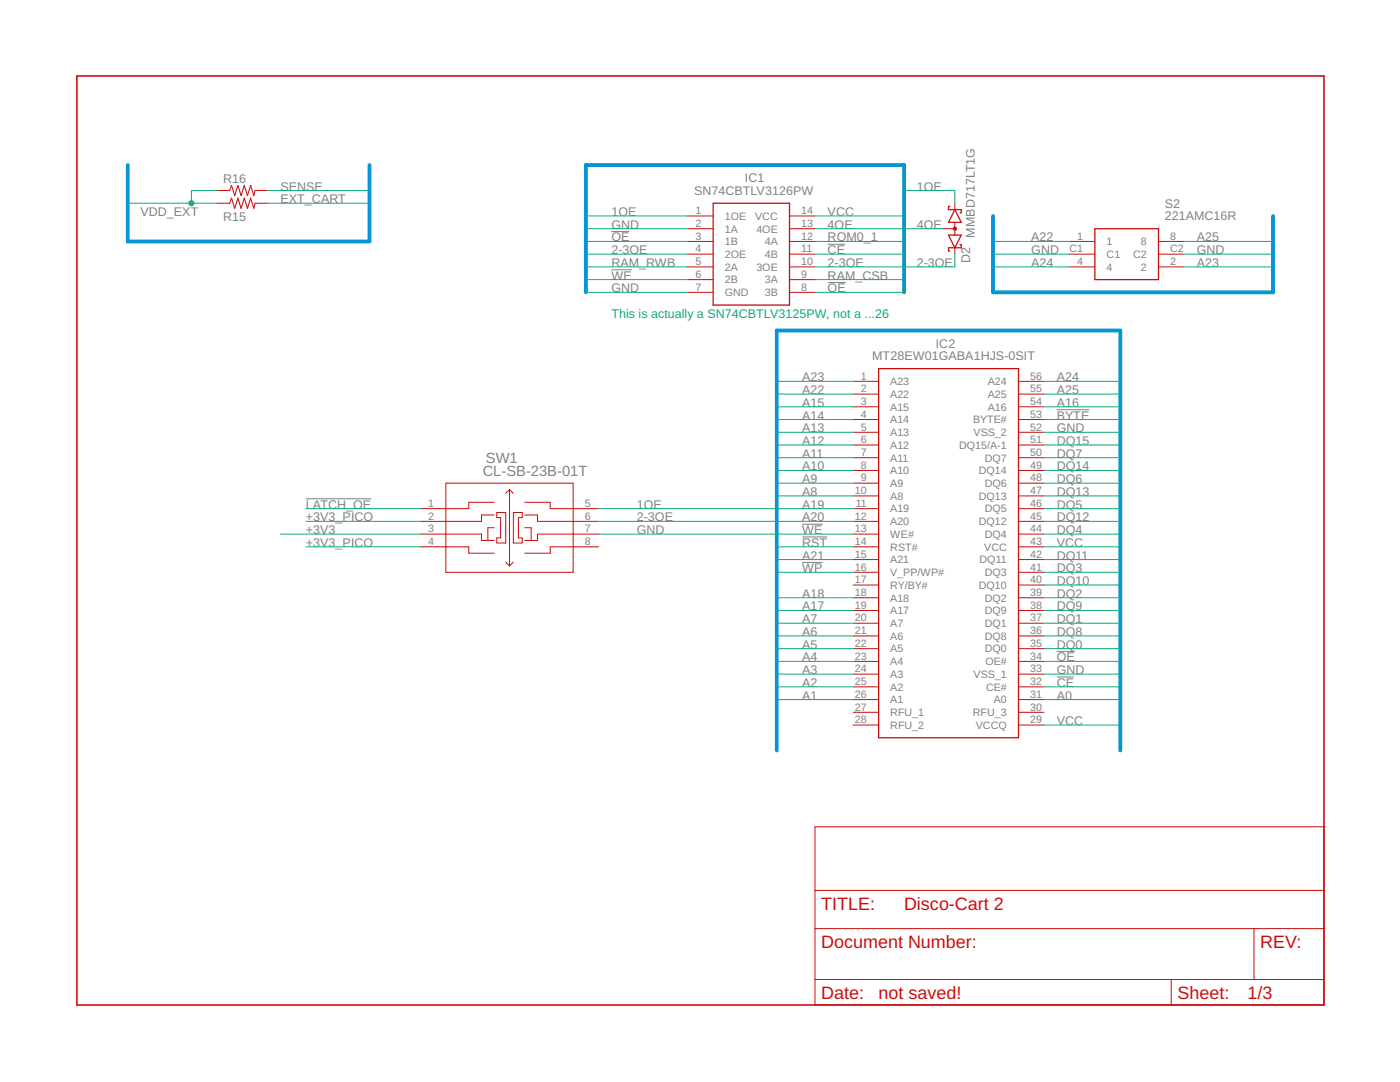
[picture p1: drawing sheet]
<svg xmlns="http://www.w3.org/2000/svg" width="279mm" height="216mm" viewBox="0 0 279 216" stroke-linecap="round" stroke-linejoin="round" font-family="sans-serif">
<path d="M122 53.8h4.1M122 46.2h3.6M165.2 56.4h3.6M165.2 48.7h3.5M61.1 99.5h13M210.9 81.7h6.5M160.1 104.6h4.1M160.1 107.1h5M160.1 112.2h4.1M210.9 130h3.6M210.9 135.1h3.5" fill="none" stroke="#808080" stroke-width=".2"/>
<path d="M142.3 40.6h15.3v20.3h-15.3zM189.3 46.9h2.5l-1.2 2.5zM189.5 41.2h-.2v.6h2.5v.7h-.2M190.6 41.8l1.2 2.6h-2.5zM191.6 48.8h.2v.6h-2.5v.7h.2M218.5 45.6h12.7v10.2h-12.7zM175.3 73.6h28v73.6h-28z" fill="none" stroke="#c90d0c" stroke-width=".25"/>
<g fill="none" stroke="#c90d0c" stroke-width=".2">
<path d="M43.3 38h2.5M50.9 38h2.5M43.3 40.6h2.5M50.9 40.6h2.5M137.2 43.1h5.1M137.2 45.6h5.1M137.2 48.2h5.1M137.2 50.7h5.1M137.2 53.3h5.1M137.2 55.8h5.1M137.2 58.3h5.1M157.6 43.1h5"/>
<path d="M157.6 45.6h5M157.6 48.2h5M157.6 50.7h5M157.6 53.3h5M157.6 55.8h5M157.6 58.3h5M188 45.6h2.6M190.6 40.6v1.2M190.6 44.4v2.5M190.6 49.4v1.3M213.4 48.2h5.1M213.4 50.7h5.1"/>
<path d="M213.4 53.3h5.1M231.2 48.2h5.1M231.2 50.7h5.1M231.2 53.3h5.1M170.3 76.1h5M170.3 78.6h5M203.3 76.1h5M203.3 78.6h5M89 96.4h25.4v17.8h-25.4zM101.7 97.7v15.2M101.7 97.7l-.8 .7M101.7 97.7l.7 .7"/>
<path d="M170.3 81.2h5M170.3 83.7h5M170.3 86.3h5M170.3 88.8h5M170.3 91.3h5M170.3 93.9h5M170.3 96.4h5M170.3 99h5M203.3 81.2h5M203.3 83.7h5M203.3 86.3h5M203.3 88.8h5"/>
<path d="M203.3 91.3h5M203.3 93.9h5M203.3 96.4h5M203.3 99h5M83.9 106.6h12.2v1.2h2.5M83.9 109.1h9.7v1.3h5M98.6 100.2h-5v1.3h-9.7M98.6 102.8h-2.5v1.2h-12.2M98.6 105.3h-1.2v2.5M99.1 102.3h1.8v6.1h-1.8v-1.1h.8v-4h-.8zM100.9 112.2l.8 .7M102.4 102.3h1.8v1h-.7v4h.7v1.1h-1.8z"/>
<path d="M102.4 112.2l-.7 .7M104.7 100.2h5.1v1.3h9.7M104.7 102.8h2.6v1.2h12.2M104.7 105.3h1.3v2.5M119.5 106.6h-12.2v1.2h-2.6M119.5 109.1h-9.7v1.3h-5.1M170.3 101.5h5M170.3 104h5M170.3 106.6h5M170.3 109.1h5M170.3 111.7h5M170.3 114.2h5"/>
<path d="M170.3 116.7h5M170.3 119.3h5M203.3 101.5h5M203.3 104h5M203.3 106.6h5M203.3 109.1h5M203.3 111.7h5M203.3 114.2h5M203.3 116.7h5M203.3 119.3h5M170.3 121.8h5M170.3 124.4h5"/>
<path d="M170.3 126.9h5M170.3 129.4h5M170.3 132h5M170.3 134.5h5M170.3 137.1h5M170.3 139.6h5M203.3 121.8h5M203.3 124.4h5M203.3 126.9h5M203.3 129.4h5M203.3 132h5M203.3 134.5h5"/>
<path d="M203.3 137.1h5M203.3 139.6h5M170.3 142.1h5M170.3 144.7h5M203.3 142.1h5M203.3 144.7h5M162.6 165h101.6v35.5h-101.6zM162.6 177.7h101.6M162.6 185.3h101.6M162.6 195.5h101.6M233.7 195.5v5M250.3 185.3v10.2"/>
</g>
<path d="M190.3 45.4l.3-.1 .2 .1v.5h-.5z" fill-rule="evenodd" fill="#c90d0c" stroke="#c90d0c" stroke-width=".2"/>
<path d="M15.3 15.2h248.9v185.3h-248.9z" fill="none" stroke="#c90d0c" stroke-width=".32"/>
<path d="M45.8 38l.4-1 .6 2 .7-2 .6 2 .6-2 .7 2 .6-2 .7 2 .2-1M45.8 40.6l.4-1.1 .6 2.1 .7-2.1 .6 2.1 .6-2.1 .7 2.1 .6-2.1 .7 2.1 .2-1" fill="none" stroke="#c90d0c" stroke-width=".21"/>
<path d="M25.5 32.9v15.3h48.2v-15.3M116.9 58.3v-25.4h63.5v25.4M198.2 43.1v15.2h55.9v-15.2M155 149.8v-83.8h68.6v83.8" fill="none" stroke="#0696d7" stroke-width=".76"/>
<g fill="none" stroke="#0dab76" stroke-width=".2">
<path d="M43.3 38h-5.1v2.6M53.4 38h20.3M180.4 38h10.2v2.6M25.5 40.6h17.8M53.4 40.6h20.3M116.9 50.7h20.3M116.9 45.6h20.3M116.9 58.3h20.3M116.9 48.2h20.3M116.9 53.3h20.3M116.9 55.8h20.3M116.9 43.1h20.3"/>
<path d="M162.6 50.7h17.8M162.6 45.6h25.4M162.6 58.3h17.8M162.6 48.2h17.8M162.6 55.8h17.8M162.6 43.1h17.8M190.6 50.7v2.6h-28M198.2 50.7h15.2M198.2 48.2h15.2M198.2 53.3h15.2M236.3 50.7h17.8M236.3 48.2h17.8"/>
<path d="M236.3 53.3h17.8M155 78.6h15.3M155 76.1h15.3M208.3 78.6h15.3M208.3 76.1h15.3M155 86.3h15.3M155 96.4h15.3M155 91.3h15.3M155 99h15.3M155 88.8h15.3M155 93.9h15.3M155 81.2h15.3"/>
<path d="M155 83.7h15.3M208.3 86.3h15.3M208.3 96.4h15.3M208.3 91.3h15.3M208.3 99h15.3M208.3 88.8h15.3M208.3 93.9h15.3M208.3 81.2h15.3M208.3 83.7h15.3M56 106.6h27.9M61.1 101.5h22.8M61.1 104h22.8"/>
<path d="M61.1 109.1h22.8M119.5 106.6h50.8M119.5 101.5h50.8M119.5 104h50.8M155 119.3h15.3M155 114.2h15.3M155 111.7h15.3M155 109.1h15.3M208.3 106.6h15.3M208.3 119.3h15.3M208.3 114.2h15.3M208.3 101.5h15.3"/>
<path d="M208.3 116.7h15.3M208.3 111.7h15.3M208.3 104h15.3M208.3 109.1h15.3M155 134.5h15.3M155 129.4h15.3M155 124.4h15.3M155 126.9h15.3M155 121.8h15.3M155 139.6h15.3M155 137.1h15.3M155 132h15.3"/>
<path d="M208.3 134.5h15.3M208.3 129.4h15.3M208.3 124.4h15.3M208.3 126.9h15.3M208.3 121.8h15.3M208.3 139.6h15.3M208.3 137.1h15.3M208.3 132h15.3M208.3 144.7h15.3"/>
</g>
<circle cx="38.2" cy="40.6" r=".51" fill="#0dab76" stroke="#0dab76" stroke-width=".2"/>
<g font-size="3.6" fill="#c90d0c">
<text x="163.9" y="181.5">TITLE:</text>
<text x="180.4" y="181.5">Disco-Cart 2</text>
<text x="163.9" y="189.1">Document Number:</text>
<text x="251.5" y="189.1">REV:</text>
<text x="163.9" y="199.3">Date:</text>
<text x="175.3" y="199.3">not saved!</text>
<text x="235" y="199.3">Sheet:</text>
<text x="249" y="199.3">1/3</text>
</g>
<g font-size="2.9" fill="#808080">
<text x="96.3" y="94.9">CL-SB-23B-01T</text>
<text x="97" y="92.4">SW1</text>
</g>
<g font-size="2.5" fill="#808080">
<text x="44.6" y="36.5">R16</text>
<text x="56" y="40.6">EXT_CART</text>
<text x="56" y="38">SENSE</text>
<text x="138.5" y="38.9">SN74CBTLV3126PW</text>
<text x="148.7" y="36.4">IC1</text>
<text x="183" y="38">1OE</text>
<text x="232.5" y="41.4">S2</text>
<text x="28" y="43.1">VDD_EXT</text>
<text x="44.6" y="44.1">R15</text>
<text x="122" y="45.6">GND</text>
<text x="122" y="43.1">1OE</text>
<text x="165.2" y="43.1">VCC</text>
<text x="165.2" y="45.6">4OE</text>
<text x="183" y="45.6">4OE</text>
<text x="194.5" y="47.4" transform="rotate(-90 194.5 47.4)">MMBD717LT1G</text>
<text x="232.5" y="44">221AMC16R</text>
<text x="122" y="53.2">RAM_RWB</text>
<text x="122" y="48.2">OE</text>
<text x="122" y="50.7">2-3OE</text>
<text x="165.2" y="48.2">ROM0_1</text>
<text x="165.2" y="50.7">CE</text>
<text x="165.2" y="53.2">2-3OE</text>
<text x="183" y="53.2">2-3OE</text>
<text x="193.6" y="52.5" transform="rotate(-90 193.6 52.5)">D2</text>
<text x="205.8" y="50.7">GND</text>
<text x="205.8" y="48.2">A22</text>
<text x="205.8" y="53.2">A24</text>
<text x="238.8" y="50.7">GND</text>
<text x="238.8" y="53.2">A23</text>
<text x="238.8" y="48.2">A25</text>
<text x="122" y="58.3">GND</text>
<text x="122" y="55.8">WE</text>
<text x="165.2" y="55.8">RAM_CSB</text>
<text x="165.2" y="58.3">OE</text>
<text x="174.1" y="71.9">MT28EW01GABA1HJS-0SIT</text>
<text x="186.8" y="69.4">IC2</text>
<text x="160.1" y="76.1">A23</text>
<text x="210.9" y="76.1">A24</text>
<text x="160.1" y="81.2">A15</text>
<text x="160.1" y="83.7">A14</text>
<text x="160.1" y="78.6">A22</text>
<text x="210.9" y="81.2">A16</text>
<text x="210.9" y="78.6">A25</text>
<text x="210.9" y="83.7">BYTE</text>
<text x="160.1" y="86.3">A13</text>
<text x="160.1" y="88.8">A12</text>
<text x="210.9" y="86.3">GND</text>
<text x="210.9" y="88.8">DQ15</text>
<text x="160.1" y="91.3">A11</text>
<text x="160.1" y="93.9">A10</text>
<text x="210.9" y="91.3">DQ7</text>
<text x="210.9" y="93.9">DQ14</text>
<text x="61.1" y="101.5">LATCH_OE</text>
<text x="127.1" y="101.5">1OE</text>
<text x="160.1" y="101.5">A19</text>
<text x="160.1" y="96.4">A9</text>
<text x="160.1" y="99">A8</text>
<text x="210.9" y="101.5">DQ5</text>
<text x="210.9" y="96.4">DQ6</text>
<text x="210.9" y="99">DQ13</text>
<text x="61.1" y="104">+3V3_PICO</text>
<text x="61.1" y="106.6">+3V3</text>
<text x="127.1" y="106.6">GND</text>
<text x="127.1" y="104">2-3OE</text>
<text x="160.1" y="104">A20</text>
<text x="160.1" y="106.6">WE</text>
<text x="210.9" y="106.6">DQ4</text>
<text x="210.9" y="104">DQ12</text>
<text x="61.1" y="109.1">+3V3_PICO</text>
<text x="160.1" y="111.7">A21</text>
<text x="160.1" y="109.1">RST</text>
<text x="210.9" y="111.7">DQ11</text>
<text x="210.9" y="109.1">VCC</text>
<text x="160.1" y="119.3">A18</text>
<text x="160.1" y="114.2">WP</text>
<text x="210.9" y="119.3">DQ2</text>
<text x="210.9" y="114.2">DQ3</text>
<text x="210.9" y="116.7">DQ10</text>
<text x="160.1" y="121.8">A17</text>
<text x="160.1" y="124.4">A7</text>
<text x="210.9" y="124.4">DQ1</text>
<text x="210.9" y="121.8">DQ9</text>
<text x="160.1" y="132">A4</text>
<text x="160.1" y="129.4">A5</text>
<text x="160.1" y="126.9">A6</text>
<text x="210.9" y="129.4">DQ0</text>
<text x="210.9" y="126.9">DQ8</text>
<text x="210.9" y="132">OE</text>
<text x="160.1" y="137">A2</text>
<text x="160.1" y="134.5">A3</text>
<text x="210.9" y="134.5">GND</text>
<text x="210.9" y="137">CE</text>
<text x="160.1" y="139.6">A1</text>
<text x="210.9" y="139.6">A0</text>
<text x="210.9" y="144.7">VCC</text>
</g>
<text font-size="2.5" fill="#0dab76" x="122" y="63.4">This is actually a SN74CBTLV3125PW, not a ...26</text>
<g font-size="2.1" fill="#808080">
<text x="138.8" y="42.7">1</text>
<text x="138.8" y="45.3">2</text>
<text x="138.8" y="47.8">3</text>
<text x="144.7" y="43.9">1OE</text>
<text x="144.7" y="46.4">1A</text>
<text x="150.7" y="43.9">VCC</text>
<text x="150.9" y="46.4">4OE</text>
<text x="159.9" y="42.7">14</text>
<text x="159.9" y="45.3">13</text>
<text x="159.9" y="47.8">12</text>
<text x="215" y="47.8">1</text>
<text x="233.5" y="47.8">8</text>
<text x="138.8" y="50.4">4</text>
<text x="138.8" y="52.9">5</text>
<text x="144.7" y="48.9">1B</text>
<text x="144.7" y="51.5">2OE</text>
<text x="152.6" y="48.9">4A</text>
<text x="152.6" y="51.5">4B</text>
<text x="159.9" y="50.4">11</text>
<text x="159.9" y="52.9">10</text>
<text x="213.4" y="50.4">C1</text>
<text x="215" y="52.9">4</text>
<text x="220.8" y="48.9">1</text>
<text x="220.8" y="51.5">C1</text>
<text x="226.1" y="51.5">C2</text>
<text x="227.7" y="48.9">8</text>
<text x="233.5" y="52.9">2</text>
<text x="233.5" y="50.4">C2</text>
<text x="138.8" y="55.4">6</text>
<text x="138.8" y="58">7</text>
<text x="144.7" y="54">2A</text>
<text x="144.7" y="56.6">2B</text>
<text x="144.7" y="59.1">GND</text>
<text x="150.9" y="54">3OE</text>
<text x="152.6" y="56.6">3A</text>
<text x="152.6" y="59.1">3B</text>
<text x="159.9" y="55.4">9</text>
<text x="159.9" y="58">8</text>
<text x="220.8" y="54">4</text>
<text x="227.7" y="54">2</text>
<text x="171.8" y="75.7">1</text>
<text x="177.7" y="76.9">A23</text>
<text x="197.1" y="76.9">A24</text>
<text x="205.6" y="75.7">56</text>
<text x="171.8" y="78.3">2</text>
<text x="171.8" y="80.8">3</text>
<text x="171.8" y="83.4">4</text>
<text x="177.7" y="79.4">A22</text>
<text x="177.7" y="81.9">A15</text>
<text x="197.1" y="79.4">A25</text>
<text x="197.1" y="81.9">A16</text>
<text x="205.6" y="78.3">55</text>
<text x="205.6" y="80.8">54</text>
<text x="205.6" y="83.4">53</text>
<text x="171.8" y="85.9">5</text>
<text x="171.8" y="88.4">6</text>
<text x="177.7" y="84.5">A14</text>
<text x="177.7" y="87">A13</text>
<text x="177.7" y="89.6">A12</text>
<text x="191.4" y="89.6">DQ15/A-1</text>
<text x="194.2" y="84.5">BYTE#</text>
<text x="194.3" y="87">VSS_2</text>
<text x="205.6" y="85.9">52</text>
<text x="205.6" y="88.4">51</text>
<text x="171.8" y="91">7</text>
<text x="171.8" y="93.5">8</text>
<text x="177.7" y="92.1">A11</text>
<text x="177.7" y="94.6">A10</text>
<text x="195.3" y="94.6">DQ14</text>
<text x="196.5" y="92.1">DQ7</text>
<text x="205.6" y="91">50</text>
<text x="205.6" y="93.5">49</text>
<text x="85.5" y="101.1">1</text>
<text x="116.7" y="101.1">5</text>
<text x="170.6" y="98.6">10</text>
<text x="170.8" y="101.1">11</text>
<text x="171.8" y="96.1">9</text>
<text x="177.7" y="97.2">A9</text>
<text x="177.7" y="99.7">A8</text>
<text x="195.3" y="99.7">DQ13</text>
<text x="196.5" y="97.2">DQ6</text>
<text x="205.6" y="96.1">48</text>
<text x="205.6" y="98.6">47</text>
<text x="205.6" y="101.1">46</text>
<text x="85.5" y="103.7">2</text>
<text x="85.5" y="106.2">3</text>
<text x="116.7" y="106.2">7</text>
<text x="116.7" y="103.7">6</text>
<text x="170.6" y="103.7">12</text>
<text x="170.6" y="106.2">13</text>
<text x="177.7" y="102.3">A19</text>
<text x="177.7" y="104.8">A20</text>
<text x="177.7" y="107.3">WE#</text>
<text x="195.3" y="104.8">DQ12</text>
<text x="196.5" y="102.3">DQ5</text>
<text x="196.5" y="107.3">DQ4</text>
<text x="205.6" y="103.7">45</text>
<text x="205.6" y="106.2">44</text>
<text x="85.5" y="108.8">4</text>
<text x="116.7" y="108.8">8</text>
<text x="170.6" y="108.8">14</text>
<text x="170.6" y="111.3">15</text>
<text x="170.6" y="113.8">16</text>
<text x="177.7" y="109.9">RST#</text>
<text x="177.7" y="112.4">A21</text>
<text x="195.5" y="112.4">DQ11</text>
<text x="196.4" y="109.9">VCC</text>
<text x="205.6" y="108.8">43</text>
<text x="205.6" y="111.3">42</text>
<text x="205.6" y="113.8">41</text>
<text x="170.6" y="116.4">17</text>
<text x="170.6" y="118.9">18</text>
<text x="177.7" y="115">V_PP/WP#</text>
<text x="177.7" y="117.5">RY/BY#</text>
<text x="195.3" y="117.5">DQ10</text>
<text x="196.5" y="115">DQ3</text>
<text x="205.6" y="116.4">40</text>
<text x="205.6" y="118.9">39</text>
<text x="170.6" y="121.5">19</text>
<text x="170.6" y="124">20</text>
<text x="177.7" y="120">A18</text>
<text x="177.7" y="122.6">A17</text>
<text x="177.7" y="125.1">A7</text>
<text x="196.5" y="120">DQ2</text>
<text x="196.5" y="122.6">DQ9</text>
<text x="196.5" y="125.1">DQ1</text>
<text x="205.6" y="121.5">38</text>
<text x="205.6" y="124">37</text>
<text x="170.6" y="126.5">21</text>
<text x="170.6" y="129.1">22</text>
<text x="170.6" y="131.6">23</text>
<text x="177.7" y="127.7">A6</text>
<text x="177.7" y="130.2">A5</text>
<text x="196.5" y="127.7">DQ8</text>
<text x="196.5" y="130.2">DQ0</text>
<text x="205.6" y="126.5">36</text>
<text x="205.6" y="129.1">35</text>
<text x="205.6" y="131.6">34</text>
<text x="170.6" y="134.2">24</text>
<text x="170.6" y="136.7">25</text>
<text x="177.7" y="132.7">A4</text>
<text x="177.7" y="135.3">A3</text>
<text x="177.7" y="137.8">A2</text>
<text x="194.3" y="135.3">VSS_1</text>
<text x="196.7" y="132.7">OE#</text>
<text x="196.8" y="137.8">CE#</text>
<text x="205.6" y="134.2">33</text>
<text x="205.6" y="136.7">32</text>
<text x="170.6" y="139.2">26</text>
<text x="170.6" y="141.8">27</text>
<text x="177.7" y="140.3">A1</text>
<text x="177.7" y="142.9">RFU_1</text>
<text x="194.2" y="142.9">RFU_3</text>
<text x="198.3" y="140.4">A0</text>
<text x="205.6" y="139.2">31</text>
<text x="205.6" y="141.8">30</text>
<text x="170.6" y="144.3">28</text>
<text x="177.7" y="145.4">RFU_2</text>
<text x="194.8" y="145.4">VCCQ</text>
<text x="205.6" y="144.3">29</text>
</g>
</svg>
